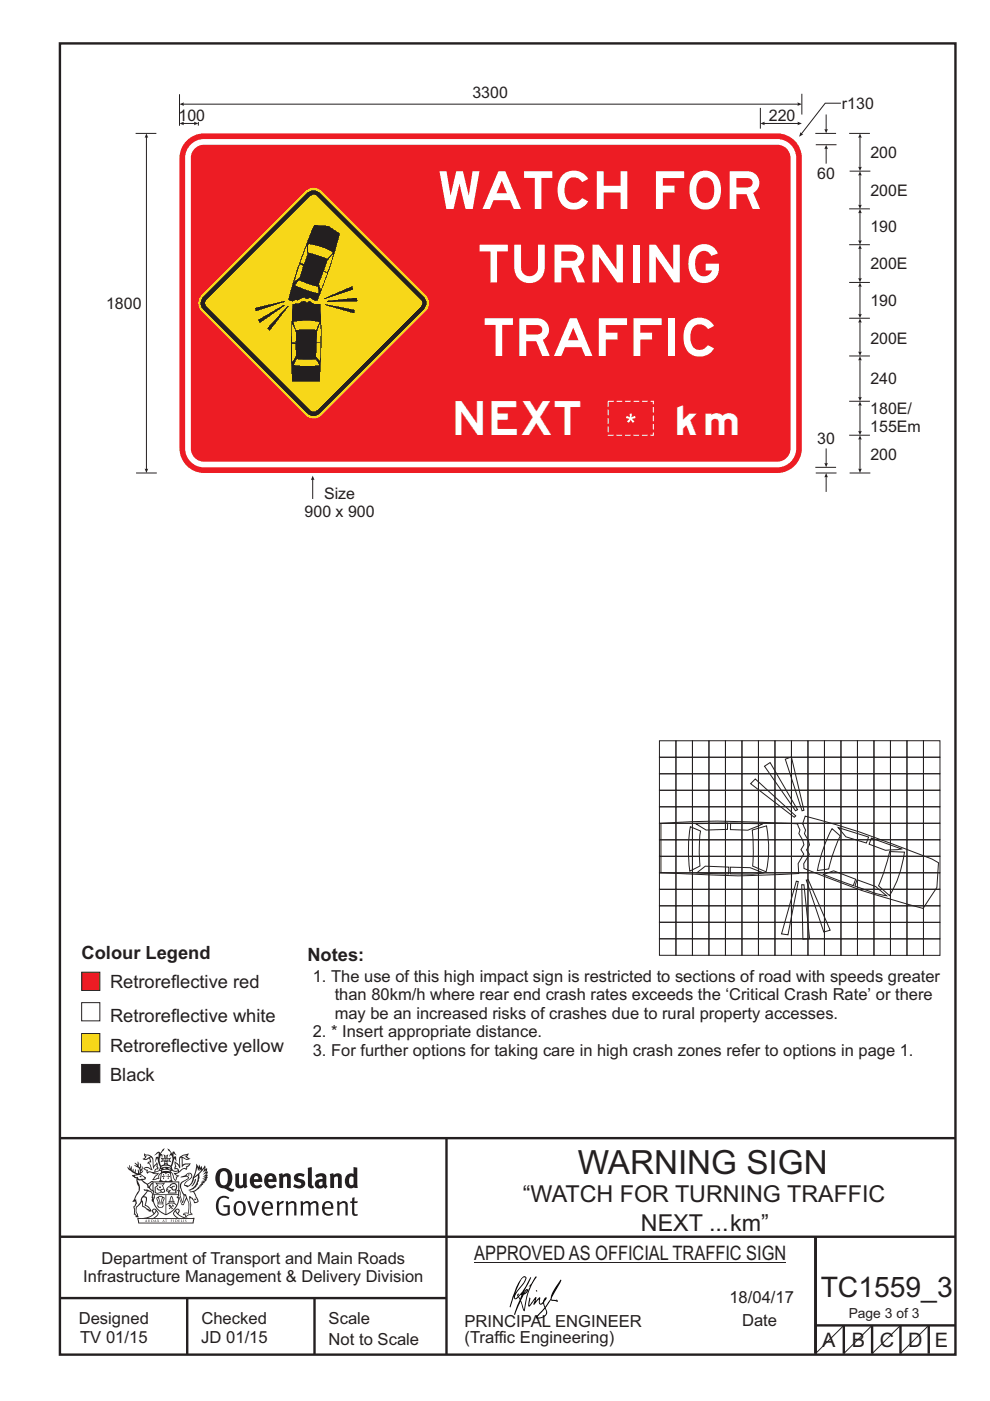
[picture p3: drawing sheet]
<svg xmlns="http://www.w3.org/2000/svg" width="210mm" height="297mm" viewBox="0 0 210 297" stroke-linecap="round" stroke-linejoin="round" font-family="sans-serif">
<g fill="none" stroke="#231f20" stroke-width=".51">
<path d="M12.7 9.2h190v278h-190zM12.7 241.3h189.9M94.7 241.4v45.8M12.7 275.2h82M12.7 262.2h190.1M39.7 275.2v12M66.7 275.2v12M173 262.2v24.8M173 281h29.7M179 281v6M185 281v6M191 281v6"/>
<path d="M197 281v6"/>
</g>
<path d="M100.6 267.7h66.2" fill="none" stroke="#231f20" stroke-width=".21"/>
<g fill="#231f20">
<path d="M47 248.5a2.55 2.55 0 0 0 0 2.7l.3 .1a.81 .81 0 0 0 1-.9v-.6a1.04 1.04 0 0 0-1.1-1.5zM46.3 248.1a1.82 1.82 0 0 1 2.1-.2 1.82 1.82 0 0 1 .9 1.9 2.29 2.29 0 0 1-.8 1.9l.7 .3h.5l-.2 .6a2.87 2.87 0 0 1-2-.7 2.12 2.12 0 0 1-1.7-3.1z" fill-rule="evenodd"/>
<path d="M49.9 248.9l.8-.2v2a.46 .46 0 0 0 .2 .6 .46 .46 0 0 0 .7-.2v-2.2l.7-.2v2.4l.2 .5-.6 .4-.2-.3a1.02 1.02 0 0 1-1.2 .2 1.02 1.02 0 0 1-.6-1.1z" fill-rule="evenodd"/>
<path d="M54 249.5l-.1 .5h.9a.49 .49 0 0 0-.2-.6 .49 .49 0 0 0-.6 .1zM53.4 249.2a1.34 1.34 0 0 1 1.6-.3 1.34 1.34 0 0 1 .6 1.5v.2h-1.7a.77 .77 0 0 0 .5 .8 .77 .77 0 0 0 .9-.3l.3 .4a1.59 1.59 0 0 1-2.1 .2 1.59 1.59 0 0 1-.4-2z" fill-rule="evenodd"/>
<path d="M57 249.5l-.1 .5h.9a.49 .49 0 0 0-.2-.6 .49 .49 0 0 0-.6 .1zM56.4 249.2a1.34 1.34 0 0 1 1.6-.3 1.34 1.34 0 0 1 .7 1.5v.2h-1.8a.77 .77 0 0 0 .5 .8 .77 .77 0 0 0 .9-.3l.3 .4a1.59 1.59 0 0 1-2 .2 1.59 1.59 0 0 1-.5-2z" fill-rule="evenodd"/>
<path d="M59.1 248.9l.8-.2 .1 .4a.95 .95 0 0 1 1-.3 .95 .95 0 0 1 .7 .8v2.3h-.8v-2.3a.46 .46 0 0 0-.8 .1v2.2h-.9z" fill-rule="evenodd"/>
<path d="M62.5 249.1a1.75 1.75 0 0 1 2.1-.1l-.2 .5-.6-.2a.43 .43 0 0 0-.6 .3l.4 .3a1.04 1.04 0 0 1 1.2 1.2 1.04 1.04 0 0 1-1.4 .9l-1.2-.4 .3-.6 1 .4 .4-.4a.88 .88 0 0 0-1-.5l-.4-.2-.1-.4z" fill-rule="evenodd"/>
<path d="M65.3 247.6l.8-.2 .1 3.8 .2 .2 .2 .5a.88 .88 0 0 1-1-.1 .88 .88 0 0 1-.3-1z" fill-rule="evenodd"/>
<path d="M67.8 250.6a.43 .43 0 0 0-.1 .7 .43 .43 0 0 0 .7-.1v-.7zM66.8 249.2a1.7 1.7 0 0 1 2.4 .1v1.8l.3 .4-.4 .5-.5-.3a1.03 1.03 0 0 1-1.7-.2 1.03 1.03 0 0 1 .8-1.5h.7v-.4a.8 .8 0 0 0-1.2 .1z" fill-rule="evenodd"/>
<path d="M69.9 248.9l.8-.2 .1 .4a.95 .95 0 0 1 1-.3 .95 .95 0 0 1 .7 .8v2.3h-.8v-2.3a.46 .46 0 0 0-.8 .1v2.2h-.8z" fill-rule="evenodd"/>
<path d="M74.3 249.5a1.48 1.48 0 0 0 0 1.7l.4 .1 .3-.2v-1.5l-.3-.2zM75 247.4l.8 .2 .1 4.3h-.7l-.1-.2a1.26 1.26 0 0 1-1.4 0 1.26 1.26 0 0 1-.6-1.3 1.29 1.29 0 0 1 .5-1.3 1.29 1.29 0 0 1 1.4-.2z" fill-rule="evenodd"/>
<path d="M46.4 253.9a1.72 1.72 0 0 1 2.2 0l-.2 .3a1.24 1.24 0 0 0-1.4-.1 1.24 1.24 0 0 0-.7 1.3 1.49 1.49 0 0 0 1.3 2l.7-.2v-1.3h-.9l-.1-.4h1.4v2a1.93 1.93 0 0 1-2.2-.1 1.93 1.93 0 0 1-.7-2.2l.2-.7z" fill-rule="evenodd"/>
<path d="M50.3 255.2a1.65 1.65 0 0 0 .3 2.2 .99 .99 0 0 0 1-1.5 .78 .78 0 0 0-.4-.8 .78 .78 0 0 0-.9 .1zM50 254.9a1.33 1.33 0 0 1 1.6-.1 1.33 1.33 0 0 1 .5 1.5 1.31 1.31 0 0 1-1.3 1.5 1.31 1.31 0 0 1-1.3-1.6l.1-.5z" fill-rule="evenodd"/>
<path d="M52.5 254.7l.4-.1 .9 2.6 .8-2.5h.5l-1.1 3h-.5z" fill-rule="evenodd"/>
<path d="M56.2 255.2l-.2 .7h1.4a.7 .7 0 0 0-.3-.8 .7 .7 0 0 0-.9 .1zM55.9 255a1.22 1.22 0 0 1 1.5-.2 1.22 1.22 0 0 1 .5 1.5h-1.9a.93 .93 0 0 0 .5 1 .93 .93 0 0 0 1.2-.2l.1 .3a1.43 1.43 0 0 1-1.7 .1 1.43 1.43 0 0 1-.6-1.7z" fill-rule="evenodd"/>
<path d="M58.7 254.8l.4-.2 .1 .5 .4-.3 .6-.2-.2 .6a.66 .66 0 0 0-.8 .6v1.9h-.4z" fill-rule="evenodd"/>
<path d="M60.6 254.8l.4-.2 .1 .5a.94 .94 0 0 1 1-.4 .94 .94 0 0 1 .8 .7v2.3h-.5l-.1-2.5a.81 .81 0 0 0-1.2 .3v2.2h-.4z" fill-rule="evenodd"/>
<path d="M63.7 254.7l.5-.1 .1 .5 .4-.3a.78 .78 0 0 1 1.1 .3 .9 .9 0 0 1 1-.5 .9 .9 0 0 1 .7 .8v2.3h-.4l-.1-2.5a.67 .67 0 0 0-1.1 .3v2.2h-.5v-2.4l-.4-.2-.7 .4v2.2h-.5z" fill-rule="evenodd"/>
<path d="M69 255.2l-.2 .7h1.4a.7 .7 0 0 0-.3-.8 .7 .7 0 0 0-.9 .1zM68.7 255a1.22 1.22 0 0 1 1.5-.2 1.22 1.22 0 0 1 .5 1.5h-1.9a.93 .93 0 0 0 .5 1 .93 .93 0 0 0 1.2-.2l.1 .3a1.44 1.44 0 0 1-1.7 .1 1.44 1.44 0 0 1-.6-1.7z" fill-rule="evenodd"/>
<path d="M71.4 254.8l.5-.2 .1 .5a.94 .94 0 0 1 1-.4 .94 .94 0 0 1 .7 .7v2.3h-.4l-.1-2.5a.81 .81 0 0 0-1.2 .3v2.2h-.5z" fill-rule="evenodd"/>
<path d="M74.7 254l.5-.2v.9h.7l-.1 .4h-.7l.1 2.2 .1 .1h.5l.1 .3a.75 .75 0 0 1-1.2-.6v-2h-.4v-.4h.4z" fill-rule="evenodd"/>
<path d="M30.8 244.9l1.1 .3-.9 .5h-.4l.5-.5zM31.8 245.5l.2-.1a2.44 2.44 0 0 1 .4 2l.1 .4 .7-1-.1 .6 .3 .3a.57 .57 0 0 0-.6 .8l-1-.2-.5 .2 .1-.5-.7-.2 .6-.2 1 .5 .1-.1-.6-1.3-.2-.1 .5-.1zM30.7 244.5l-.2 .4 .3 .4-.6 .4a1.04 1.04 0 0 0 1.4-.1l.2 .7h-.4l-.2 .4a.94 .94 0 0 1 .9 1.1l-.2-.1a1.16 1.16 0 0 0-1.5-.1l.3 .4 .4 .2 .1 .5 .2 .2v-.2a.94 .94 0 0 1 1.1 .2h.9l-1.2 1.2a1.13 1.13 0 0 0 1.2-.2l.4-.1-.1-.4 .5-.7a.83 .83 0 0 0-.6 1.1l-.3-.1-.7 .3 1.1-1.4-.5 .2-.5-.1 1.3-.5-.2-.2-.8 .4v-.3l.2-.2 .3 .1 .1-.3-.2-.4v-.6l-.2-.3-.6 .9v-.7a1.42 1.42 0 0 0-1.7-1.8z" fill-rule="evenodd"/>
<path d="M38.5 245.3l.5-.3 .7-.1-.6 .3 .8 .5h-.3zM38.3 245.5h.2l.1 2a1.69 1.69 0 0 1 1.5-.7l-.7 .5 .1 .5a1.1 1.1 0 0 0-1.5 .6l-.1-.5-.2-.2h-.5l.2-.4-.2-.7a1.42 1.42 0 0 1 .8 1.1l.2-.1zM37.1 246.2l.1 1-.2 .3v.5l.6-.1 .1 .2a.96 .96 0 0 1-1.1-.1l-.1 .1a1.06 1.06 0 0 0 1.3 .2v.1a.72 .72 0 0 1-1 .2l.3 .5 .6 .3-.4 .1-.1 .7-.3-.4-.3-1.1-.4-.4 .4 .9a1.54 1.54 0 0 0 .6 1.2l.2-.3a.58 .58 0 0 1 .5-.7l.1-.2h-.3l-.4-.3 .9-.5a.93 .93 0 0 1 1.1-.5l.1 .2 .2-.1 .1-.5a.99 .99 0 0 0 .7-.9l-1.3 .1-.4 .3v-1.5l.9 .4 .8-.3h-.3l-.5-.4 .4-.7-.7 .2a1.46 1.46 0 0 0-1.3 2.1v.4l-.2-.4z" fill-rule="evenodd"/>
<path d="M35.6 248.9l.2 .1-.1 .4h.3l-.3 .1v.5l-.1-.6h-.3l.3-.1z" fill-rule="evenodd"/>
<path d="M34.6 248.9l.2 .1-.1 .3 .4 .1h-.4v.6l-.1-.5-.3-.1h.3z" fill-rule="evenodd"/>
<path d="M34.3 248.8a.57 .57 0 0 1 .9 .2 .57 .57 0 0 1 .9-.2l.2 1.4-.2 .1a.57 .57 0 0 1-.9-.1 .69 .69 0 0 1-1.1 0zM34.2 248.1l-.3 2.1-.2 .4h2.9l-.1-.4-.3-2.1h-.2v.3l-.8-.1-.9 .1 .1-.3z" fill-rule="evenodd"/>
<path d="M34.2 252.4a.3 .3 0 0 0 .6 0 .3 .3 0 0 0-.6 0zM33.3 251l.3 .3-.3 .3a.79 .79 0 0 0 0 1.3l.8-.2-.1-.3a.55 .55 0 0 1-.7-.6h.1l.1 .3 .4 .1 .8-.2-.4-.7 .4-.3-.7 .1zM33 250.7l1.1 .2 .9-.2-.4 .7 .4 1.1a.56 .56 0 0 1-.8 .3l-.2 .1a.73 .73 0 0 1-.9 .1 .73 .73 0 0 1-.3-.9v-.4l.5-.4z" fill-rule="evenodd"/>
<path d="M35.6 251.9l.7-.5a.58 .58 0 0 1 1-.1 .58 .58 0 0 1-.5 .9l-.2-.3a.43 .43 0 0 1 .6-.3v-.1a.57 .57 0 0 0-.8 .2l-.2-.1-.3 .2 .4 .1a.55 .55 0 0 0 .9 .5v.5h-1.3l.3-.4-.1-.2-.6 .1 .2-.2-.2-.1zM35.4 251.8l-.1 .2a.39 .39 0 0 0 .2 .7l.3-.1-.2 .5h1.9l-.1-.8a.86 .86 0 0 0-.1-1.4 .86 .86 0 0 0-1.3 .4z" fill-rule="evenodd"/>
<path d="M36 254.8h.8v.2h-.8zM36.4 253.8l.2 .8h-.4zM36.4 253.5l-.3 .5-.1 .6h-.2v.4l-.7 .4 .1 .2a1.48 1.48 0 0 1 2.2 .1l.2-.1-.6-.5v-.5h-.2l-.1-.6z" fill-rule="evenodd"/>
<path d="M35.8 255.4l.3 .1 .2 .3 .3-.2-.2-.2a.38 .38 0 0 1 .4 .5l-.1-.2-.3 .3 .3 .2-.3 .2-.1-.3-.4 .3-.1-.2 .4-.3-.2-.1-.1 .1z" fill-rule="evenodd"/>
<path d="M34.5 254h.2v.2l-.3 .6h-.1zM33.6 255.3h.9v.2a.55 .55 0 0 1-.8 .4v-.2h-.2zM33.4 254h.2l.2 .8h-.2zM33.6 255h.8l.1 .1-.8 .1zM33.8 253.7h.5l-.2 1.1h-.2zM33.3 253.8l-.1 .3 .3 1.2a.48 .48 0 0 0-.1 .5 .48 .48 0 0 0 .4 .3l.6-.1a.49 .49 0 0 0 .2-.7l.3-1.2-.1-.3a1.42 1.42 0 0 0-1.5 0z" fill-rule="evenodd"/>
<path d="M33.6 251.6h.5l.1 .3h-.4z" fill-rule="evenodd"/>
<path d="M41.3 250.1l.3-.2-.2 .9-.6 .7h-.2l.5-.7z" fill-rule="evenodd"/>
<path d="M39.7 249l.3-.2 .5 .2a.88 .88 0 0 1-.6 1.1 1.22 1.22 0 0 0-.8 1.3l.5 .2a.72 .72 0 0 0 .9-.4l.5-.8 .2-.6 .8-.6v.3a2.85 2.85 0 0 1-2 2.8l.1 .1a2.13 2.13 0 0 0 1.9-1.5l-.1-.2a2.01 2.01 0 0 0 .3-1.8l1.2-1.3-.4 1 .7-.5-.7 1 .8-.4-.8 .8 .7-.1-.9 .5 .8-.1-.8 .4h.7l-.8 .3 .3 .2h-.4l.2 .4-.4-.1 .2 .3h-.4l.1 .3h-.1a2.16 2.16 0 0 1-2 1l.1 .2h.4a.76 .76 0 0 1 .7 .7l.5 1.2-.6 .2a1.45 1.45 0 0 0-1.2-1.3l.3 1.8-.1 1.9 .4 .2a1.07 1.07 0 0 0-1.2 .4v-.3l-.5-.2a.87 .87 0 0 1 1-.1l.1-.7a4.4 4.4 0 0 0-.6-3.1l-.1-.3h-.2a2.16 2.16 0 0 1-.7-2.2l.3-.3 1.2-.8a.55 .55 0 0 0-.4-.7zM37.8 252.4a.76 .76 0 0 1 .3 1.1l.6 1.6 .4-1.7 .2 .1a.61 .61 0 0 1-.1 .9l-.3 .9h-.2l-.7-1.6-.3 .1a1.18 1.18 0 0 0 .1-1.4zM41.8 247.5l.2 .8 .3-.6v.6l.3-.5a1.9 1.9 0 0 1-1.1 1.4l-.3 .3zM38.2 249.6l1.4-.1 .2 .1v.3l-.5 .3a1.26 1.26 0 0 0-1 1.9l.2 .7a1.84 1.84 0 0 1 .2 2l-.4-1.3a.96 .96 0 0 0-.4-1.3l-.4 .3a.78 .78 0 0 1-.1 1.3l.2 .2h.4l.4 1.1a.38 .38 0 0 0 .2 .4 .38 .38 0 0 0 .4-.1l.6-1.2a2.94 2.94 0 0 1 .3 2.5v.5l-.8-.1-.3 .4v.2l.4-.1 .1 .4 .2 .1a1.02 1.02 0 0 1 1.3-.5l-.1-.4-.3-.1 .2-1.7-.3-1.4 .1 .1a1.14 1.14 0 0 1 .7 .9 .63 .63 0 0 0 .9-.2 .63 .63 0 0 0-.2-.8l-.6-1.3 .9-.6 .2-.3 .2-.1v-.2h.3l-.1-.3h.4l-.1-.3 .5-.1-.2-.2 .5-.4 .1-.2-.3 .1 .5-.6-.3 .1 .3-.6-.4 .1 .4-.5v-.3l-.3 .2 .1-.6v-.3l-.4 .3-.1-.8-.5 .8-.2-.7-.2 .5-.3-.8-.1 .6-.5-.8-.1 1.4-.7 1.9a1.81 1.81 0 0 1-.9 1.4l-.6-.2a1.75 1.75 0 0 1 1.1-1.2 .75 .75 0 0 0 .1-1.3 .75 .75 0 0 0-1.2 .5z" fill-rule="evenodd"/>
<path d="M41.2 254.2l.3-.1 .1 .3h-.4z" fill-rule="evenodd"/>
<path d="M29.4 258.4h11.6l-.2 .8h-11.3zM31.3 258.2l.5-.1a2.48 2.48 0 0 0 1.4-1.3l.2 .6-.5 .5-.4 .3zM32.5 256.6l.3-.2 .2 .2-.3 .6zM37.2 256.8a2.65 2.65 0 0 0 1.8 1.4h-1.1l-.5-.3-.5-.5zM37.4 256.6l.2-.2 .3 .2-.3 .6zM29.2 258.2l.1 1.2h11.7l.3-1.1-.2-.1a4.1 4.1 0 0 1-3.3-.9l.3-.4-.1-.5a1.06 1.06 0 0 0-1.3 .9l.2 .4 .6 .5h-4.7l.3-.1a.84 .84 0 0 0 .6-.7 .84 .84 0 0 0-.5-.9l-.3-.2-.5 .1-.1 .5 .3 .4a4.2 4.2 0 0 1-3.4 .9z" fill-rule="evenodd"/>
<path d="M31 258.7l.1 .2h-.2zM31 258.6l-.3 .5 .4-.1 .2 .1z" fill-rule="evenodd"/>
<path d="M31.3 258.6h.2v.4a.25 .25 0 0 0 .3-.1 .25 .25 0 0 0-.1-.3h.1a.29 .29 0 0 1 0 .4 .29 .29 0 0 1-.4 0 .29 .29 0 0 1 0-.4z" fill-rule="evenodd"/>
<path d="M32.2 258.6a.22 .22 0 0 1 .3 .2 .22 .22 0 0 1-.3 .2zM32 258.6v.5a.33 .33 0 0 0 .5-.1 .33 .33 0 0 0 0-.4 .33 .33 0 0 0-.5 0z" fill-rule="evenodd"/>
<path d="M32.9 258.7l.1 .2h-.2zM32.9 258.6l-.2 .5 .3-.1 .2 .1z" fill-rule="evenodd"/>
<path d="M33.3 258.6h.2v.2l.3-.2-.2 .2 .2 .3-.3-.2-.1 .2h-.1l.2-.3z" fill-rule="evenodd"/>
<path d="M34.7 258.7l.1 .2h-.2zM34.7 258.6l-.3 .5 .4-.1 .2 .1z" fill-rule="evenodd"/>
<path d="M35 258.6h.4h-.1v.5h-.2l.1-.5z" fill-rule="evenodd"/>
<path d="M36.2 258.6h.3h-.2v.2h.2h-.2l.1 .3h-.2z" fill-rule="evenodd"/>
<path d="M36.7 258.6h.2v.5h-.2z" fill-rule="evenodd"/>
<path d="M37.3 258.6a.22 .22 0 0 1 .3 .2 .22 .22 0 0 1-.3 .2zM37.1 258.6v.5a.33 .33 0 0 0 .5-.1 .33 .33 0 0 0 0-.4 .33 .33 0 0 0-.5 0z" fill-rule="evenodd"/>
<path d="M37.8 258.6h.3h-.1v.2h.1h-.1v.2l.1 .1h-.3z" fill-rule="evenodd"/>
<path d="M38.3 258.6h.3l-.1 .4 .2 .1h-.4z" fill-rule="evenodd"/>
<path d="M38.9 258.6h.2v.5h-.2z" fill-rule="evenodd"/>
<path d="M39.3 258.6h.2l-.2 .1 .2 .2-.1 .2h-.1v-.2l.2 .1z" fill-rule="evenodd"/>
<path d="M34.2 247.4a1.51 1.51 0 0 1 2 .2 2.67 2.67 0 0 0-2.1 0zM35.7 247.6l.4 .2 .1 .2-.4-.1zM34.6 247.7l.4-.1 .2 .2h-.4zM34 247.9l.3 .1-.3 .1zM34.9 246.9l.3-.2 .2 .2zM34.9 245.7h.2v.4h-.2zM35 245.1l.2 .2 .2-.2-.1 .4h-.2zM35.1 246.3h.2l.1 .4-.2-.2-.2 .2zM35.3 245.7h.2v.4h-.2zM34.4 245.7l.3 .1v.2l-.3 .1 .2-.2zM35.7 245.8l.3-.1-.2 .2 .2 .2-.4-.1zM32.7 244.9l1-.5-.1 1-.2-.1-.4 .1-.2 1.1 .5-1 .2 .9a1.84 1.84 0 0 1 .3 1.7l.4 .1a2.48 2.48 0 0 1 2.2 .1l.2-.3-.2-.7 .7-1.7 .4 .6-.2-1-.2-.1-.2 .3v-.9l.6 .4-.6-.7h-.3l-.1 .4-.5-.8-.5-.3 .2 .4 .5 .6-.4 .7 .4-.3a2.06 2.06 0 0 1 0 2.2l-.6-.2-.1-.6 .1-.1 .8 .2-.4-.5 .4-.5-.7 .2-.2-.2 .2-.7-.5 .4-.5-.4 .2 .7-.2 .2-.7-.2 .4 .5-.4 .5 .7-.2 .2 .1-.2 .6-.5 .2a2.02 2.02 0 0 1 0-2.2l.3 .5-.1-.6-.3-.1 .8-1.2-.5 .3-.4 .7-.2-.3a.8 .8 0 0 0-.8 .5z" fill-rule="evenodd"/>
<path d="M29.2 250.1l.3 .2a.61 .61 0 0 1 .8 .3l.3 .2a.8 .8 0 0 1 .6 1l.4 .1 .5 .6a1 1 0 0 1 .5 1l-.1 .7v-.5h-.1a.96 .96 0 0 0-.8-1.3l-.3-.2h-.6l-.1-.1-.2 .1 .2 .3h.5l-1.1 1.4-.2 .9-.4 .6a1.33 1.33 0 0 0-.5 1.8l.2 .5a1.26 1.26 0 0 1-.5-1.4l-.1-.4a1.56 1.56 0 0 0 .4-1.7l-.3 .2 .2-.5a3.2 3.2 0 0 0 .7-3zM30.4 253.9h.4a2.06 2.06 0 0 1-.1 1.6l.7 .5 .4 .5-.6-.2-.8-.6-.1-.9a.51 .51 0 0 1 .1-.9zM28.6 249.3a1.52 1.52 0 0 1 2.1 .6l-1.1 .1-.2-.1-.2-.4-.4 .1zM27.5 247v.8l-.3-.4-.2 .1a3.1 3.1 0 0 0 2 1.5l-1 .1 .5 .6 .5 .1v1.1a1.84 1.84 0 0 1-.2 2.5l-.4 .9-.4 .4 .3 .1 .4-.1 .1 .4-.2 .5-.3 .2 .1 1.8 .2-.1 .2 .6h.2l.4-.1-.1-.5a1.3 1.3 0 0 1-.1-1.6l.8-1.1 .2 1.1 .6 .2 .4 .6 .2-.2 .2 .4 .5-.1a1.85 1.85 0 0 0-1.2-1.3l.1-.3a1.39 1.39 0 0 0 0-1.5h-.5l.5-.6a.66 .66 0 0 1 .9-.4 .66 .66 0 0 1 .3 .9l-.1 .4h.2v.1l-.2 .3 .2 .5 .2-.3a2.24 2.24 0 0 0 .1-2.2 .73 .73 0 0 1-.7-.6 .73 .73 0 0 1 .5-.8l.1-.2a.94 .94 0 0 0-.9 .8 .48 .48 0 0 1-.1-.5 .48 .48 0 0 1 .5-.3l.5-.3a.51 .51 0 0 0-.8 .2l-.5 .3-1-.8 .6-.1 .1-.5-1.1-.7 .5-.4v-.4l-.5 .5 .1-.2a.69 .69 0 0 0 .2-1.1v.5l-.3 .2 .1-1.1-.3-.2 .1 .6-.1 .2-.4-1.2v.6l-.7-.3 .6 .6-.6-.2 .2 .3a1 1 0 0 1 .8 1.5l-.2-.8v.8l-.5-.2-.1-.7-.2 .6-.2-.1v-.6l-.2 .4-.2-.2 .1-.7-.2 .5z" fill-rule="evenodd"/>
<path d="M29.5 249.5l.3-.2 .3 .3z" fill-rule="evenodd"/>
<path d="M32.4 250.5h5.6v2l-.2-.1v-1.7h-5.2v2.5h5.2v-.8l.1 .2-.1 1.1v-.3h-2.5v4a4.1 4.1 0 0 0 2.6-3.6l.1-.1a4 4 0 0 1-2.8 3.9 4.2 4.2 0 0 1-2.8-4.7l.1 1.3 .1-.1a3.8 3.8 0 0 0 2.5 3.3v-4h-2.5l-.2-.9z" fill-rule="evenodd"/>
<circle cx="40" cy="249.1" r=".17"/>
</g>
<path d="M179 281l-6 6M185 281l-6 6M191 281l-6 6M197 281l-6 6" fill="none" stroke="#231f20" stroke-width=".21"/>
<g fill="#000">
<path d="M111.6 273.7l.2-.2-.5 .7zM110.4 274.5l.2 .1-.3 .8-.2-.5zM110.9 270.9h.5a9.3 9.3 0 0 1-2 3.1l-.1 .3 1-2.5zM110.6 271a14.7 14.7 0 0 0-2.2 4.9l-.3 1.2 .1 .1 .8-2.3a.42 .42 0 0 0 .2 .6 .42 .42 0 0 0 .6-.3l.2-.1 .2 .5-1.1 3.2h.2l1.1-2.9 .6 1.9 .2 .2 .2-.5a13.5 13.5 0 0 1 2-6.2l.4-.5-.1-.2-1.6 2.1 .4-.1a14.9 14.9 0 0 0-1.3 5.1l-.4-1.1a1.39 1.39 0 0 1 .2-1.9l.1-.2a.92 .92 0 0 0 .8-1.2 .75 .75 0 0 0-.8 .7l-.1 .2 1.6-3.4h-.1l-.4 .7a10.5 10.5 0 0 1-2.2 3.3l.2-.5a.32 .32 0 0 0-.4 .2 .32 .32 0 0 0 .1 .4l-.5 .4a3.2 3.2 0 0 1 1.1-2.3l.5-.6a2.49 2.49 0 0 0 .7-1.6l-.4-.2z" fill-rule="evenodd"/>
<path d="M113.7 273.6l.3 .2h-.3z" fill-rule="evenodd"/>
<path d="M115.6 277.5a1.15 1.15 0 0 1 .1 1.3 1.15 1.15 0 0 1-1.2 .5l-.6 .1zM112.2 275.2l-.2 1.6 .2 .2 1.2-1.5-.2 1.1 1.1-1.1a.94 .94 0 0 0 .4 1.1l.5-.3 .3 .9-1.2 1.3a.98 .98 0 0 0-.5 1 1.9 1.9 0 0 0 2.3-1.3l-.1-.2a1.02 1.02 0 0 1 .2-1.4l.6-1 1.5 .3-.2-.4v.2l-1.1-.1v-.3l2-3.6 .1-.2-.2-.2-1.7 2.8a6.6 6.6 0 0 1-1.6 2.9l-.1-.2a1.01 1.01 0 0 1 .4-1.4l.1-.2-.3-.1-.4 .4-.1 .5-.6 .4-.1-.4 .1-.9-.2-.1-.9 1 .3-1h-.2l-1.4 1.8 .3-1.5v-.1z" fill-rule="evenodd"/>
</g>
<path d="M39.6 29.8a5.2 5.2 0 0 1 3.7-1.5h121.6a5.2 5.2 0 0 1 5.2 5.2v61.6a5.2 5.2 0 0 1-5.2 5.2h-121.6a5.2 5.2 0 0 1-5.2-5.2v-61.6a5.2 5.2 0 0 1 1.5-3.7z" fill-rule="evenodd" fill="#ed1c24"/>
<path d="M40.4 30.7a4 4 0 0 1 2.9-1.2h121.6a4 4 0 0 1 4 4v61.6a4 4 0 0 1-4 4h-121.6a4 4 0 0 1-4-4v-61.6a4 4 0 0 1 1.1-2.8z" fill-rule="evenodd" fill="#fff"/>
<path d="M41.1 31.7a2.8 2.8 0 0 1 2.2-1h121.6a2.81 2.81 0 0 1 2.8 2.8v61.6a2.81 2.81 0 0 1-2.8 2.8h-121.6a2.81 2.81 0 0 1-2.8-2.8v-61.6v-.7z" fill-rule="evenodd" fill="#ed1c24"/>
<path d="M38.7 22.1h130.8" fill="none" stroke="#231f20" stroke-width=".21"/>
<g fill="#231f20">
<path d="M169.1 21.7l1 .4-1 .4z" fill-rule="evenodd"/>
<path d="M38.1 22.1l.9-.4v.8z" fill-rule="evenodd"/>
</g>
<path d="M38.1 20v6.7M178.4 21.9h-3.4l-5.1 6.6" fill="none" stroke="#231f20" stroke-width=".21"/>
<path d="M169.8 28l.6 .5-.9 .5z" fill-rule="evenodd" fill="#231f20"/>
<path d="M182.4 92.9v6.8" fill="none" stroke="#231f20" stroke-width=".21"/>
<g fill="#231f20">
<path d="M182 99.3h.8l-.4 1z" fill-rule="evenodd"/>
<path d="M182.4 92.3l.4 .9h-.8z" fill-rule="evenodd"/>
</g>
<path d="M180.1 92.3h4.4M182.4 85.7v6M180.2 100.3h4.4" fill="none" stroke="#231f20" stroke-width=".21"/>
<g fill="#231f20">
<path d="M182 91.3h.8l-.4 1z" fill-rule="evenodd"/>
<path d="M182.4 85.1l.4 .9h-.8z" fill-rule="evenodd"/>
</g>
<path d="M182.4 76.1v8.4M180.1 85.1h4.4" fill="none" stroke="#231f20" stroke-width=".21"/>
<g fill="#231f20">
<path d="M182 84.1h.8l-.4 1z" fill-rule="evenodd"/>
<path d="M182.4 75.5l.4 .9h-.8z" fill-rule="evenodd"/>
</g>
<path d="M180.1 75.5h4.4M182.4 68.1v6.8" fill="none" stroke="#231f20" stroke-width=".21"/>
<g fill="#231f20">
<path d="M182 74.5h.8l-.4 1z" fill-rule="evenodd"/>
<path d="M182.4 67.5l.4 .9h-.8z" fill-rule="evenodd"/>
</g>
<path d="M180.1 59.9h4.4M182.4 52.5v6.8M180.1 67.5h4.4" fill="none" stroke="#231f20" stroke-width=".21"/>
<g fill="#231f20">
<path d="M182 58.9h.8l-.4 1z" fill-rule="evenodd"/>
<path d="M182.4 51.9l.4 .9h-.8z" fill-rule="evenodd"/>
</g>
<path d="M180.1 51.9h4.4M182.4 60.5v6.4" fill="none" stroke="#231f20" stroke-width=".21"/>
<g fill="#231f20">
<path d="M182 66.5h.8l-.4 1z" fill-rule="evenodd"/>
<path d="M182.4 59.9l.4 .9h-.8z" fill-rule="evenodd"/>
</g>
<path d="M182.4 28.9v6.8" fill="none" stroke="#231f20" stroke-width=".21"/>
<g fill="#231f20">
<path d="M182 35.3h.8l-.4 1z" fill-rule="evenodd"/>
<path d="M182.4 28.3l.4 .9h-.8z" fill-rule="evenodd"/>
</g>
<path d="M180.1 28.3h4.4M180.2 36.3h4.4M182.4 44.9v6.4" fill="none" stroke="#231f20" stroke-width=".21"/>
<g fill="#231f20">
<path d="M182 50.9h.8l-.4 1z" fill-rule="evenodd"/>
<path d="M182.4 44.3l.4 .9h-.8z" fill-rule="evenodd"/>
</g>
<path d="M182.4 36.9v6.8M180.1 44.3h4.4" fill="none" stroke="#231f20" stroke-width=".21"/>
<g fill="#231f20">
<path d="M182 43.4h.8l-.4 .9z" fill-rule="evenodd"/>
<path d="M182.4 36.3l.4 .9h-.8z" fill-rule="evenodd"/>
</g>
<path d="M31.1 28.9v70.8" fill="none" stroke="#231f20" stroke-width=".21"/>
<g fill="#231f20">
<path d="M30.7 99.3h.7l-.3 1z" fill-rule="evenodd"/>
<path d="M31.1 28.3l.3 .9h-.7z" fill-rule="evenodd"/>
</g>
<path d="M28.8 28.3h4.4M28.9 100.3h4.4M175.2 100.9v3.4" fill="none" stroke="#231f20" stroke-width=".21"/>
<path d="M175.2 100.3l.4 .9h-.8z" fill-rule="evenodd" fill="#231f20"/>
<path d="M172.9 99.1h4.4M175.2 95.1v3.4M173 100.3h4.4" fill="none" stroke="#231f20" stroke-width=".21"/>
<path d="M174.8 98.1h.8l-.4 1z" fill-rule="evenodd" fill="#231f20"/>
<path d="M175.2 31.3v3.4" fill="none" stroke="#231f20" stroke-width=".21"/>
<path d="M175.2 30.7l.4 .9h-.8z" fill-rule="evenodd" fill="#231f20"/>
<path d="M172.9 28.3h4.4M173 30.7h4.4M175.2 24.3v3.4" fill="none" stroke="#231f20" stroke-width=".21"/>
<path d="M174.8 27.3h.8l-.4 1z" fill-rule="evenodd" fill="#231f20"/>
<path d="M170.1 19.9v4.4" fill="none" stroke="#231f20" stroke-width=".21"/>
<path d="M129 85.1h9.6v7.2h-9.6z" fill="none" stroke="#fff" stroke-width=".21" stroke-dasharray="1.2 .6" stroke-linecap="butt"/>
<path d="M132.9 88.2l.7 .3v-.8h.4l-.1 .8 .8-.3 .1 .4-.8 .2 .6 .6-.4 .3-.4-.7-.4 .7-.4-.3 .5-.6-.7-.2z" fill-rule="evenodd" fill="#fff"/>
<path d="M42.8 62.6l22-22.1a2.41 2.41 0 0 1 3.4 0l22.1 22.1a2.42 2.42 0 0 1 0 3.4l-22.1 22a2.41 2.41 0 0 1-3.4 0l-22-22a2.42 2.42 0 0 1 0-3.4z" fill-rule="evenodd" fill="#f7d719"/>
<path d="M43.1 62.9l22-22a1.92 1.92 0 0 1 2.8 0l22.1 22.2a1.94 1.94 0 0 1-.1 2.6l-22 22a1.9 1.9 0 0 1-2.8 0l-22-22a1.95 1.95 0 0 1 0-2.8z" fill-rule="evenodd" fill="#231f20"/>
<path d="M65.8 41.6a1 1 0 0 1 1.5 0l22 22 .2 .8-.2 .5-22 22.1a.99 .99 0 0 1-1.5 0l-22-22.1a.98 .98 0 0 1 0-1.3z" fill-rule="evenodd" fill="#f7d719"/>
<g fill="#231f20">
<path d="M66.7 47.7l2.9 .2 2.5 1.6a94.3 94.3 0 0 1-4.8 14.3h-.5l-1.1-.7-.6 .4-.6-.4-1.3 .6-.4-.1-.8 .3-.9-.3 2-6.9 3.1-8.2zM65.4 51.7a13.3 13.3 0 0 1 5.2 1.8l-1.2 1.4-4.1-1.4zM63.5 59.4l1.9 .8 2 .6 .2 1.4-2.3-.6-2.7-1.2zM70.6 53.9l-.2 1.2-.9 2.6-.8-.3 .8-2.2zM63.6 56l.7 .3-.7 2.5-1.1 .9zM65 52.1l.2 1.9-.8 2-.7-.3zM68.6 57.6l.8 .3-1.3 3.5-.5-1.2z" fill-rule="evenodd"/>
<path d="M68.9 64.5l6.4 1.2-.1 .8-6.3-1.8z" fill-rule="evenodd"/>
<path d="M69.3 63.8l6.4-.7 .1 .8-6.5 .1z" fill-rule="evenodd"/>
<path d="M68.7 63.3l6-2.7 .2 .8-6.2 2.1z" fill-rule="evenodd"/>
<path d="M54 65.3l6.4-1.5 .1 .2-6.2 2z" fill-rule="evenodd"/>
<path d="M54.7 67.8l5.6-3.3 .1 .3-5.3 3.7z" fill-rule="evenodd"/>
<path d="M61.1 64.8l.1 .1-4 5.3-.6-.6z" fill-rule="evenodd"/>
<path d="M62 64.5l.7-.2 .5 .1 1.3-.6 .6 .3 .5-.3 1.2 .7 1.1-.1a107.8 107.8 0 0 1-.1 16.5h-5.8l-.3-7.2zM62.3 68.3a13.3 13.3 0 0 1 5.5 0l-.7 1.6-4.3 .1zM62.9 76.1l2 .2 2.2-.1 .6 1.2-2.4 .2-2.9-.2zM67.9 68.6l.1 1.3v2.7h-.8l.1-2.4zM61.9 72.9h.8l.1 2.6-.8 1.2zM62 68.7l.8 1.8-.1 2.1-.8-.1zM67.2 72.8h.8l-.1 3.8-.8-1z" fill-rule="evenodd"/>
</g>
<path d="M66.3 101.5v4.3" fill="none" stroke="#231f20" stroke-width=".21"/>
<path d="M66.3 100.9l.4 .9h-.8z" fill-rule="evenodd" fill="#231f20"/>
<path d="M161.3 22.9v4.4M161.9 26.2h7.6" fill="none" stroke="#231f20" stroke-width=".21"/>
<g fill="#231f20">
<path d="M169.1 25.8l1 .4-1 .4z" fill-rule="evenodd"/>
<path d="M161.3 26.2l.9-.4v.8z" fill-rule="evenodd"/>
</g>
<path d="M38.7 26.2h2.8M42.1 25.9v.7" fill="none" stroke="#231f20" stroke-width=".21"/>
<g fill="#231f20">
<path d="M41.1 25.8l1 .4-1 .4z" fill-rule="evenodd"/>
<path d="M38.1 26.2l.9-.4v.8z" fill-rule="evenodd"/>
</g>
<path d="M17.3 212.6h3.9v3.8h-3.9z" fill-rule="evenodd" fill="#fff" stroke="#231f20" stroke-width=".21"/>
<path d="M17.3 206.1h3.9v3.9h-3.9z" fill-rule="evenodd" fill="#ed1c24" stroke="#231f20" stroke-width=".21"/>
<path d="M17.3 219.1h3.9v3.9h-3.9z" fill-rule="evenodd" fill="#f7d719" stroke="#231f20" stroke-width=".21"/>
<path d="M17.3 225.7h3.9v3.8h-3.9z" fill-rule="evenodd" fill="#231f20" stroke="#231f20" stroke-width=".21"/>
<g fill="none" stroke="#231f20" stroke-width=".21">
<path d="M139.9 157.1h3.5v3.5h-3.5zM143.4 157.1h3.5v3.5h-3.5zM146.9 157.1h3.5v3.5h-3.5zM150.4 157.1h3.5v3.5h-3.5zM153.9 157.1h3.5v3.5h-3.5zM157.4 157.1h3.5v3.5h-3.5zM160.9 157.1h3.5v3.5h-3.5zM164.4 157.1h3.5v3.5h-3.5zM167.9 157.1h3.5v3.5h-3.5zM171.4 157h3.5v3.5h-3.5zM174.9 157h3.5v3.5h-3.5zM178.4 157h3.5v3.5h-3.5z"/>
<path d="M181.9 157h3.5v3.5h-3.5zM185.4 157h3.5v3.5h-3.5zM188.9 157h3.5v3.5h-3.5zM192.4 157h3.5v3.5h-3.5zM195.9 157h3.5v3.5h-3.5zM139.9 160.6h3.5v3.5h-3.5zM139.9 164.1h3.5v3.5h-3.5zM139.9 167.6h3.5v3.5h-3.5zM139.9 171.1h3.5v3.5h-3.5zM139.9 174.6h3.5v3.5h-3.5zM139.9 178.1h3.5v3.5h-3.5zM140.2 174.6a202.4 202.4 0 0 1 29 .1l.5 1.2-.3 .8 .9 1.4 .2 1-.6 1.1 .6 .9-1.2 2 .1 2.1a181.5 181.5 0 0 1-27.7-.1l-1.5-.1z"/>
<path d="M143.4 160.6h3.5v3.5h-3.5zM143.4 164.1h3.5v3.5h-3.5zM143.4 167.6h3.5v3.5h-3.5zM143.4 171.1h3.5v3.5h-3.5zM143.4 174.6h3.5v3.5h-3.5zM143.4 178.1h3.5v3.5h-3.5zM146.4 175.3l2.2 .9-.3 3.6 .2 3.8-2.2 1.1a31.2 31.2 0 0 1 .1-9.4zM146.9 160.6h3.5v3.5h-3.5zM146.9 164.1h3.5v3.5h-3.5zM146.9 167.6h3.5v3.5h-3.5zM146.9 171.1h3.5v3.5h-3.5zM146.9 174.6h3.5v3.5h-3.5z"/>
<path d="M146.9 178.1h3.5v3.5h-3.5zM147.6 174.6l6.7-.1v1.3l-4.5 .2zM150.4 160.6h3.5v3.5h-3.5zM150.4 164.1h3.5v3.5h-3.5zM150.4 167.6h3.5v3.5h-3.5zM150.4 171.1h3.5v3.5h-3.5zM150.4 174.6h3.5v3.5h-3.5zM150.4 178.1h3.5v3.5h-3.5zM153.9 160.6h3.5v3.5h-3.5zM153.9 164.1h3.5v3.5h-3.5zM153.9 167.6h3.5v3.5h-3.5zM153.9 171.1h3.5v3.5h-3.5z"/>
<path d="M153.9 174.6h3.5v3.5h-3.5zM153.9 178.1h3.5v3.5h-3.5zM155 174.5l6.7 .2-3.1 1.3-3.7-.1zM157.4 160.6h3.5v3.5h-3.5zM157.4 164.1h3.5v3.5h-3.5zM157.4 167.6h3.5v3.5h-3.5zM157.4 171.1h3.5v3.5h-3.5zM157.4 174.6h3.5v3.5h-3.5zM157.4 178.1h3.5v3.5h-3.5zM159.6 176l3-.9a23.6 23.6 0 0 1-.1 9.7l-2.9-1.2 .2-3.4zM160.2 165.2l8.6 7.8-.3 .3-9.3-7.1zM160.9 160.6h3.5v3.5h-3.5z"/>
<path d="M160.9 164.1h3.5v3.5h-3.5zM160.9 167.6h3.5v3.5h-3.5zM160.9 171.1h3.5v3.5h-3.5zM160.9 174.6h3.5v3.5h-3.5zM160.9 178.1h3.5v3.5h-3.5zM162.2 162.5l1.1-.8 5.9 10-.5 .2zM164.4 160.6h3.5v3.5h-3.5zM164.4 164.1h3.5v3.5h-3.5zM164.4 167.6h3.5v3.5h-3.5zM164.4 171.1h3.5v3.5h-3.5zM164.4 174.6h3.5v3.5h-3.5zM164.4 178.1h3.5v3.5h-3.5z"/>
<path d="M166.6 161l1.3-.5 2.6 11.3-.4 .1zM167.9 160.6h3.5v3.5h-3.5zM167.9 164h3.5v3.5h-3.5zM167.9 167.5h3.5v3.5h-3.5zM167.9 171h3.5v3.5h-3.5zM167.9 174.5h3.5v3.5h-3.5zM167.9 178h3.5v3.5h-3.5zM170.8 173a183.9 183.9 0 0 1 24.6 8.3l2.3 .8 1.4 .8-.4 5.3-2.9 4.4a175.2 175.2 0 0 1-25.3-8.5v-1l1.2-2-.6-.9 .6-1.1-.3-.9-.8-1.4 .3-.8-.7-1.3zM171.4 160.5h3.5v3.5h-3.5zM171.4 164h3.5v3.5h-3.5zM171.4 167.5h3.5v3.5h-3.5zM171.4 171h3.5v3.5h-3.5z"/>
<path d="M171.4 174.5h3.5v3.5h-3.5zM171.4 178h3.5v3.5h-3.5zM174.9 160.5h3.5v3.5h-3.5zM174.9 164h3.5v3.5h-3.5zM174.9 167.5h3.5v3.5h-3.5zM174.9 171h3.5v3.5h-3.5zM174.9 174.5h3.5v3.5h-3.5zM174.9 178h3.5v3.5h-3.5zM176.5 175.7l1.7 1.6-1.4 3.3-1 3.6-2.4 .4a31.2 31.2 0 0 1 3.1-8.9zM177.8 175.5l6.4 2-.4 1.2-4.4-1.3zM178.4 160.5h3.5v3.5h-3.5zM178.4 164h3.5v3.5h-3.5z"/>
<path d="M178.4 167.5h3.5v3.5h-3.5zM178.4 171h3.5v3.5h-3.5zM178.4 174.5h3.5v3.5h-3.5zM178.4 178h3.5v3.5h-3.5zM181.9 160.5h3.5v3.5h-3.5zM181.9 164h3.5v3.5h-3.5zM181.9 167.5h3.5v3.5h-3.5zM181.9 171h3.5v3.5h-3.5zM181.9 174.5h3.5v3.5h-3.5zM181.9 178h3.5v3.5h-3.5zM184.8 177.7l6.4 2.3-3.4 .3-3.5-1.3zM185.4 160.5h3.5v3.5h-3.5z"/>
<path d="M185.4 164h3.5v3.5h-3.5zM185.4 167.5h3.5v3.5h-3.5zM185.4 171h3.5v3.5h-3.5zM185.4 174.5h3.5v3.5h-3.5zM185.4 178h3.5v3.5h-3.5zM188.9 160.5h3.5v3.5h-3.5zM188.9 164h3.5v3.5h-3.5zM188.9 167.5h3.5v3.5h-3.5zM188.9 171h3.5v3.5h-3.5zM188.9 174.5h3.5v3.5h-3.5zM188.9 178h3.5v3.5h-3.5zM192.4 160.5h3.5v3.5h-3.5z"/>
<path d="M192.4 164h3.5v3.5h-3.5zM192.4 167.5h3.5v3.5h-3.5zM192.4 171h3.5v3.5h-3.5zM192.4 174.5h3.5v3.5h-3.5zM192.4 178h3.5v3.5h-3.5zM195.9 160.5h3.5v3.5h-3.5zM195.9 164h3.5v3.5h-3.5zM195.9 167.5h3.5v3.5h-3.5zM195.9 171h3.5v3.5h-3.5zM195.9 174.5h3.5v3.5h-3.5zM195.9 178h3.5v3.5h-3.5zM139.9 199h3.5v3.5h-3.5z"/>
<path d="M139.9 195.5h3.5v3.5h-3.5zM139.9 192h3.5v3.5h-3.5zM139.9 181.6h3.5v3.5h-3.5zM139.9 185.1h3.5v3.5h-3.5zM139.9 188.6h3.5v3.5h-3.5zM143.4 199h3.5v3.5h-3.5zM143.4 195.5h3.5v3.5h-3.5zM143.4 192h3.5v3.5h-3.5zM143.4 181.6h3.5v3.5h-3.5zM143.4 185.1h3.5v3.5h-3.5zM143.4 188.6h3.5v3.5h-3.5zM146.9 199h3.5v3.5h-3.5z"/>
<path d="M146.9 195.5h3.5v3.5h-3.5zM146.9 192h3.5v3.5h-3.5zM146.9 181.6h3.5v3.5h-3.5zM146.9 185.1h3.5v3.5h-3.5zM146.9 188.6h3.5v3.5h-3.5zM147.8 185l1.8-1.4 5 .2-.1 1.5zM150.4 199h3.5v3.5h-3.5zM150.4 195.5h3.5v3.5h-3.5zM150.4 192h3.5v3.5h-3.5zM150.4 181.6h3.5v3.5h-3.5zM150.4 185.1h3.5v3.5h-3.5zM150.4 188.6h3.5v3.5h-3.5z"/>
<path d="M153.9 199h3.5v3.5h-3.5zM153.9 195.5h3.5v3.5h-3.5zM153.9 192h3.5v3.5h-3.5zM153.9 181.6h3.5v3.5h-3.5zM153.9 185.1h3.5v3.5h-3.5zM153.9 188.6h3.5v3.5h-3.5zM154.9 183.9l4.2 .1 2.8 1.1-2.4 .2h-4.6zM157.4 199h3.5v3.5h-3.5zM157.4 195.5h3.5v3.5h-3.5zM157.4 192h3.5v3.5h-3.5zM157.4 181.6h3.5v3.5h-3.5zM157.4 185.1h3.5v3.5h-3.5z"/>
<path d="M157.4 188.6h3.5v3.5h-3.5zM160.9 199h3.5v3.5h-3.5zM160.9 195.5h3.5v3.5h-3.5zM160.9 192h3.5v3.5h-3.5zM160.9 181.6h3.5v3.5h-3.5zM160.9 185.1h3.5v3.5h-3.5zM160.9 188.6h3.5v3.5h-3.5zM164.4 199h3.5v3.5h-3.5zM164.4 195.5h3.5v3.5h-3.5zM164.4 192h3.5v3.5h-3.5zM164.4 181.6h3.5v3.5h-3.5zM164.4 185.1h3.5v3.5h-3.5z"/>
<path d="M164.4 188.5h3.5v3.5h-3.5zM167.9 199h3.5v3.5h-3.5zM167.9 195.5h3.5v3.5h-3.5zM167.9 192h3.5v3.5h-3.5zM167.9 181.5h3.5v3.5h-3.5zM167.9 185h3.5v3.5h-3.5zM167.9 188.5h3.5v3.5h-3.5zM168.9 186.8l.4 .1-2.2 11.3-1.3-.2zM170 187.6h.5l1.2 11.4-1.4 .1zM171 186.6l.4-.1 4.7 10.7-1.4 .4zM171.4 199h3.5v3.5h-3.5zM171.4 195.5h3.5v3.5h-3.5z"/>
<path d="M171.4 192h3.5v3.5h-3.5zM171.4 181.5h3.5v3.5h-3.5zM171.4 185h3.5v3.5h-3.5zM171.4 188.5h3.5v3.5h-3.5zM174.7 185.4l2.1-.8 4.7 1.8-.5 1.4zM174.9 181.5h3.5v3.5h-3.5zM174.9 185h3.5v3.5h-3.5zM174.9 188.5h3.5v3.5h-3.5zM174.9 199.1h3.5v3.5h-3.5zM174.9 195.6h3.5v3.5h-3.5zM174.9 192.1h3.5v3.5h-3.5zM178.4 181.5h3.5v3.5h-3.5z"/>
<path d="M178.4 185h3.5v3.5h-3.5zM178.4 188.5h3.5v3.5h-3.5zM178.4 199.1h3.5v3.5h-3.5zM178.4 195.6h3.5v3.5h-3.5zM178.4 192.1h3.5v3.5h-3.5zM181.8 186.5l3.9 1.5 2.3 1.9-2.4-.5-4.3-1.5zM181.9 181.5h3.5v3.5h-3.5zM181.9 185h3.5v3.5h-3.5zM181.9 188.5h3.5v3.5h-3.5zM181.9 199.1h3.5v3.5h-3.5zM181.9 195.6h3.5v3.5h-3.5zM181.9 192.1h3.5v3.5h-3.5z"/>
<path d="M185.4 181.5h3.5v3.5h-3.5zM185.4 185h3.5v3.5h-3.5zM185.4 188.5h3.5v3.5h-3.5zM185.4 199.1h3.5v3.5h-3.5zM185.4 195.6h3.5v3.5h-3.5zM185.4 192.1h3.5v3.5h-3.5zM188.7 180.5l3.1 .2a23.6 23.6 0 0 1-3.1 9.2l-2.4-2.1 1.3-3.2zM188.9 181.5h3.5v3.5h-3.5zM188.9 185h3.5v3.5h-3.5zM188.9 188.5h3.5v3.5h-3.5zM188.9 199.1h3.5v3.5h-3.5zM188.9 195.6h3.5v3.5h-3.5z"/>
<path d="M188.9 192.1h3.5v3.5h-3.5zM192.4 181.5h3.5v3.5h-3.5zM192.4 185h3.5v3.5h-3.5zM192.4 188.5h3.5v3.5h-3.5zM192.4 199.1h3.5v3.5h-3.5zM192.4 195.6h3.5v3.5h-3.5zM192.4 192.1h3.5v3.5h-3.5zM195.9 181.5h3.5v3.5h-3.5zM195.9 185h3.5v3.5h-3.5zM195.9 188.5h3.5v3.5h-3.5zM195.9 199.1h3.5v3.5h-3.5zM195.9 195.6h3.5v3.5h-3.5z"/>
<path d="M195.9 192.1h3.5v3.5h-3.5z"/>
</g>
<g font-size="11.1" fill="#fff">
<text x="92.9" y="44.3">WATCH FOR</text>
<text x="101.4" y="59.9">TURNING</text>
<text x="102.5" y="75.5">TRAFFIC</text>
</g>
<text font-size="10" fill="#fff" x="95.7" y="92.3">NEXT</text>
<text font-size="8.6" fill="#fff" x="142.4" y="92.3">km</text>
<text font-size="7.1" fill="#231f20" x="122.5" y="248.9">WARNING SIGN</text>
<text font-size="6" fill="#231f20" x="174.1" y="275">TC1559_3</text>
<g font-size="4.9" fill="#231f20">
<text x="110.9" y="254.9">“WATCH FOR TURNING TRAFFIC</text>
<text x="135.9" y="261">NEXT ...km”</text>
</g>
<g font-size="4.2" fill="#231f20">
<text x="100.6" y="267.2">APPROVED AS OFFICIAL TRAFFIC SIGN</text>
<text x="174.4" y="285.6">A</text>
<text x="180.7" y="285.6">B</text>
<text x="186.6" y="285.6">C</text>
<text x="192.6" y="285.6">D</text>
<text x="198.3" y="285.6">E</text>
</g>
<g font-size="3.9" fill="#231f20">
<text x="17.3" y="203.4">Colour Legend</text>
<text x="65.2" y="203.7">Notes:</text>
<text x="23.3" y="209.5">Retroreflective red</text>
<text x="23.3" y="216.6">Retroreflective white</text>
<text x="23.3" y="223">Retroreflective yellow</text>
<text x="23.3" y="229.2">Black</text>
</g>
<g font-size="3.5" fill="#231f20">
<text x="66.3" y="208.2">1. The use of this high impact sign is restricted to sections of road with speeds greater</text>
<text x="71" y="212.1">than 80km/h where rear end crash rates exceeds the ‘Critical Crash Rate’ or there</text>
<text x="71" y="216">may be an increased risks of crashes due to rural property accesses.</text>
<text x="66.3" y="219.9">2. * Insert appropriate distance.</text>
<text x="66.3" y="223.8">3. For further options for taking care in high crash zones refer to options in page 1.</text>
<text x="21.5" y="267.9">Department of Transport and Main Roads</text>
<text x="17.7" y="271.8">Infrastructure Management &amp; Delivery Division</text>
<text x="16.7" y="280.7">Designed</text>
<text x="42.7" y="280.7">Checked</text>
<text x="69.7" y="280.7">Scale</text>
<text x="98.5" y="281.4">PRINCIPAL ENGINEER</text>
<text x="154.7" y="276.2">18/04/17</text>
<text x="157.4" y="281.2">Date</text>
<text x="17" y="284.8">TV 01/15</text>
<text x="42.7" y="284.8">JD 01/15</text>
<text x="69.7" y="285.2">Not to Scale</text>
<text x="98.5" y="284.8">(Traffic Engineering)</text>
</g>
<g font-size="3.4" fill="#231f20">
<text x="100.2" y="20.8">3300</text>
<text x="178.6" y="23.2">r130</text>
<text x="37.9" y="25.6">100</text>
<text x="163.1" y="25.6">220</text>
<text x="184.6" y="33.5">200</text>
<text x="173.3" y="38">60</text>
<text x="184.6" y="41.5">200E</text>
<text x="184.6" y="49.3">190</text>
<text x="184.6" y="57.1">200E</text>
<text x="22.5" y="65.5">1800</text>
<text x="184.6" y="64.9">190</text>
<text x="184.6" y="73">200E</text>
<text x="184.6" y="81.5">240</text>
<text x="184.6" y="87.8">180E/</text>
<text x="173.3" y="94.2">30</text>
<text x="184.6" y="91.6">155Em</text>
<text x="184.6" y="97.5">200</text>
<text x="68.7" y="105.8">Size</text>
<text x="64.6" y="109.6">900 x 900</text>
</g>
<text font-size="2.9" fill="#231f20" x="180" y="279.4">Page 3 of 3</text>
</svg>
